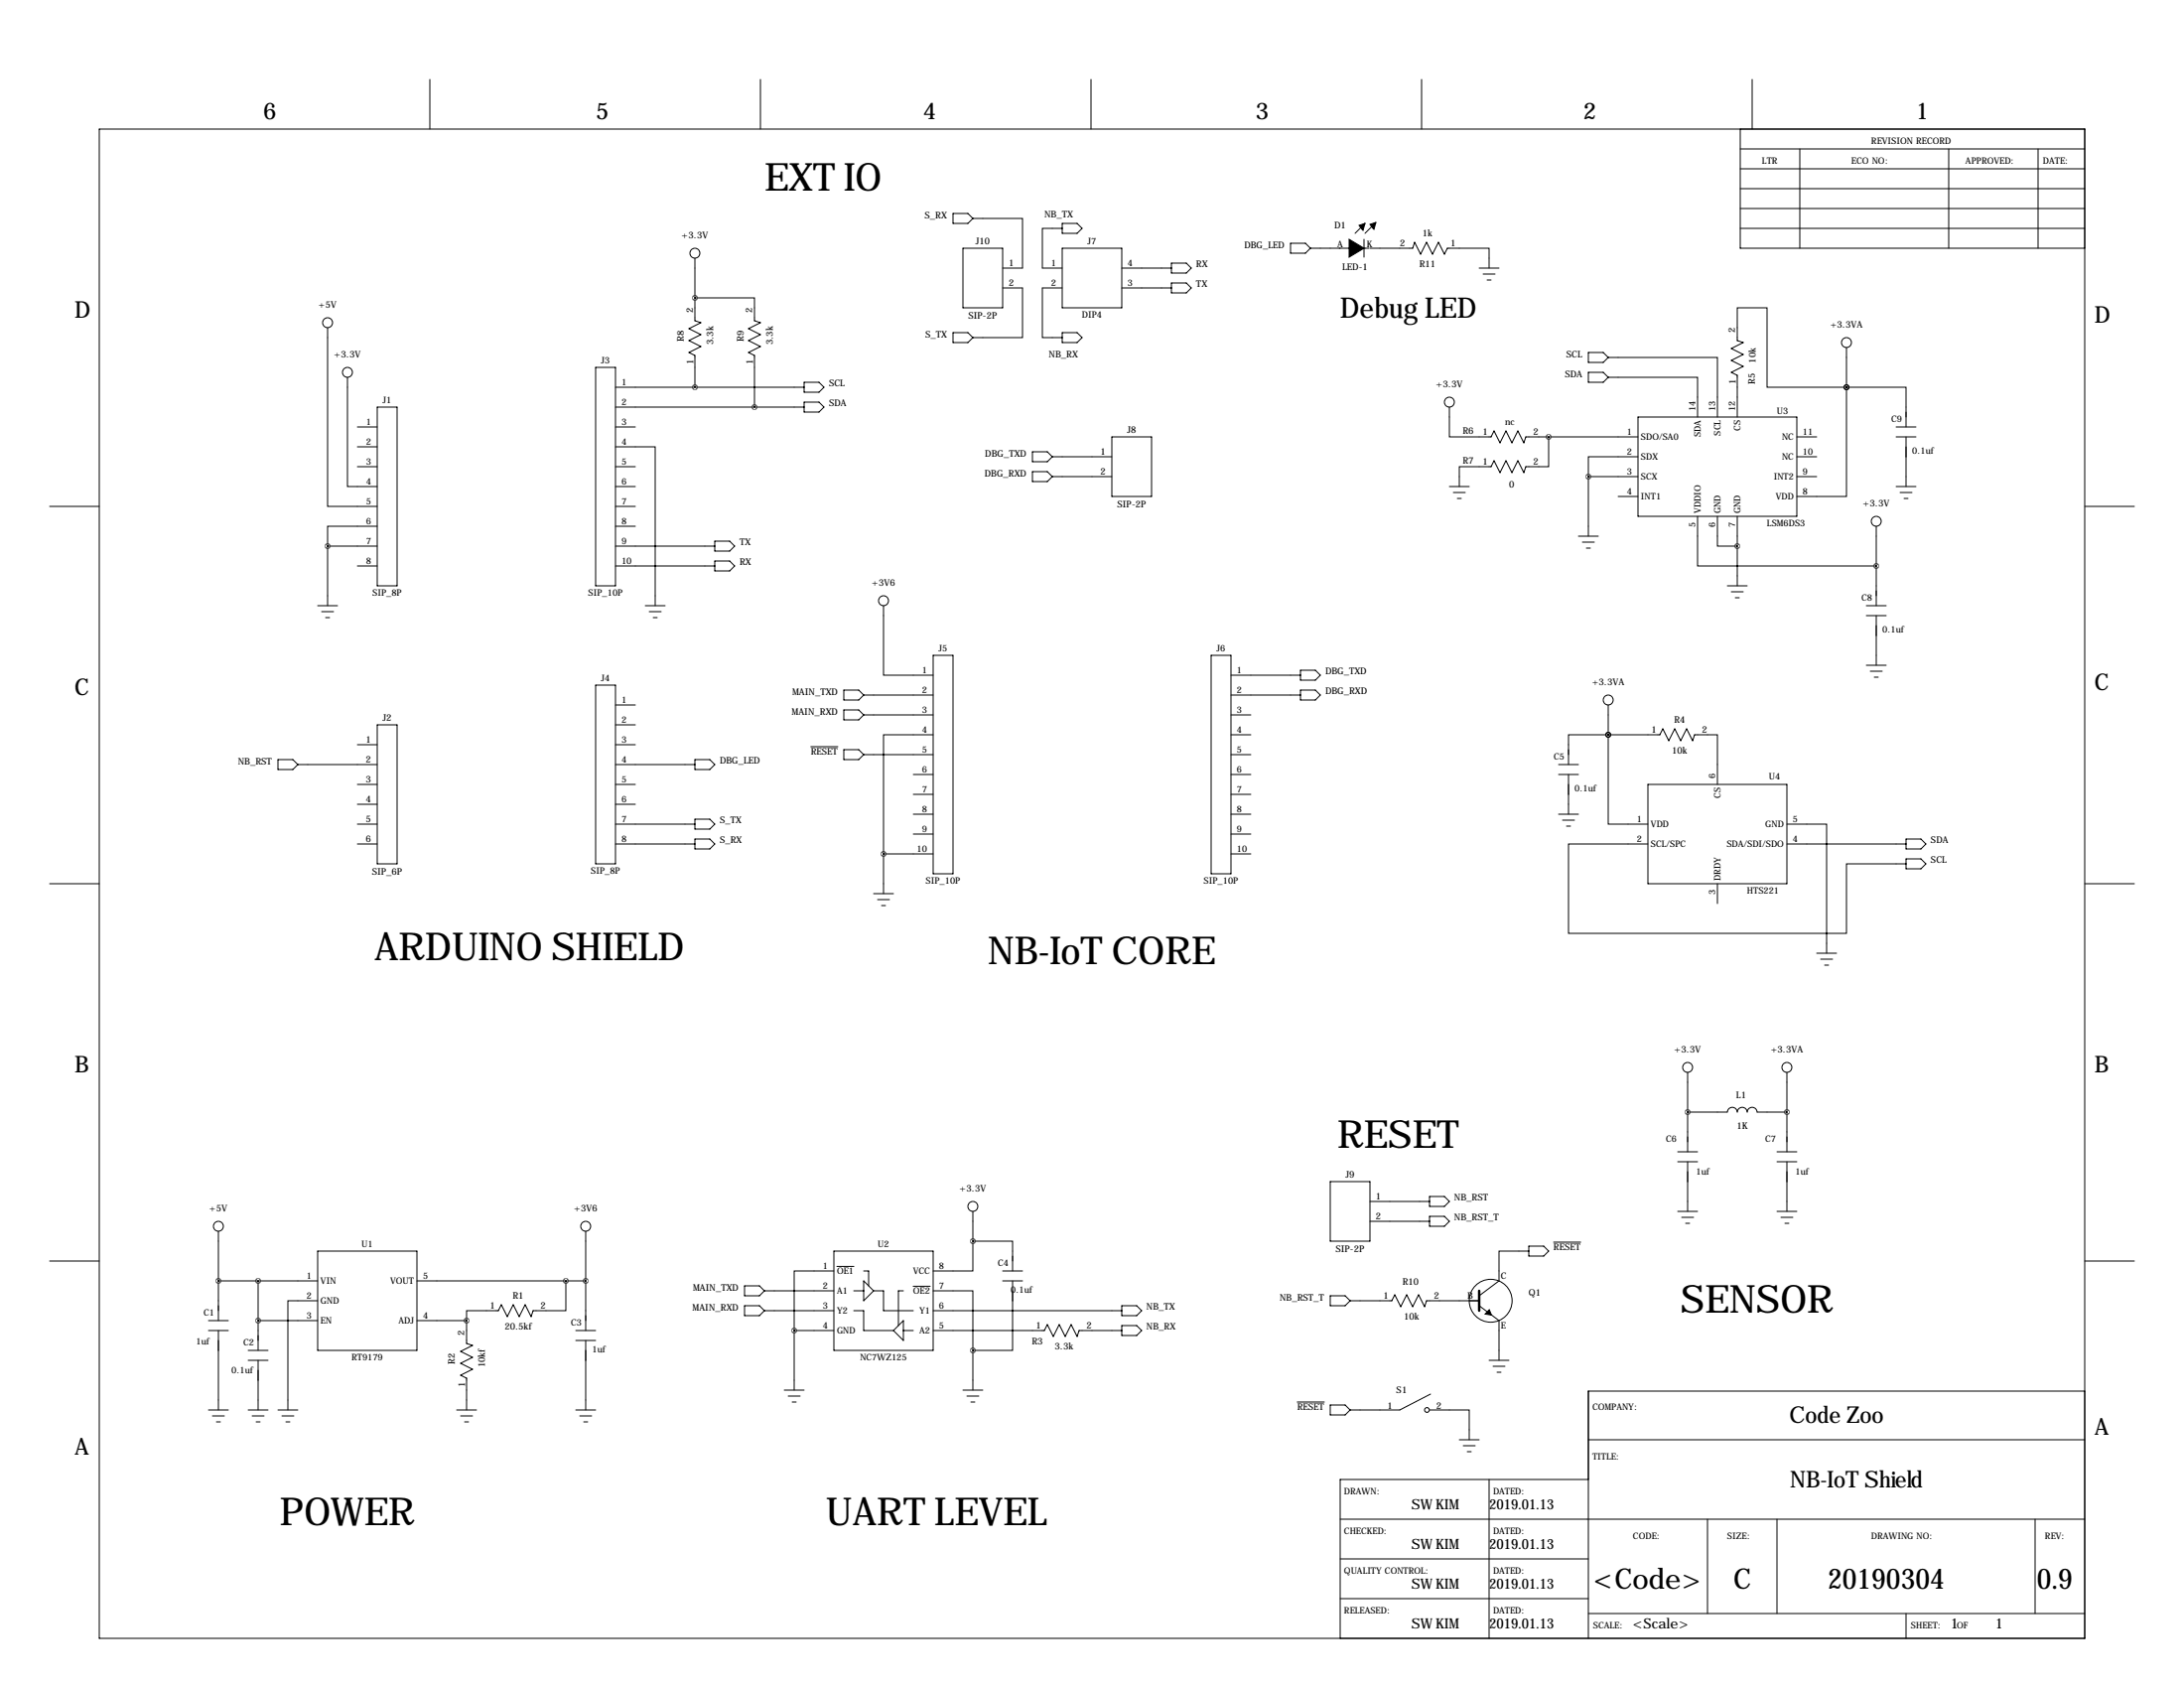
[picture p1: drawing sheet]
<svg xmlns="http://www.w3.org/2000/svg" width="559mm" height="432mm" viewBox="0 0 559 432" stroke-linecap="round" stroke-linejoin="round" font-family="sans-serif">
<g fill="none" stroke="#000" stroke-width=".25">
<path d="M25.4 33h508v386.1h-508zM110 20.3v12.7M194.6 20.3v12.7M279.1 20.3v12.7M363.7 20.3v12.7M445.3 38.1h88.1M445.3 33v30.5h88.1M448.3 20.3v12.7M460.5 38.1v25.4M498.6 38.1v25.4M521.5 38.1v25.4M243.8 54.6h3.8l1.3 1.3-1.3 1.2h-3.8z"/>
<path d="M248.9 55.9h12.7v12.7h-5.1M271.8 58.4h-5.1v10.2h5.1M271.8 57.1h3.8l1.3 1.3-1.3 1.3h-3.8zM349.2 57.1l-2.5 2.6M351.8 57.1l-2.6 2.6M445.3 48.3h88.1M445.3 43.2h88.1M445.3 53.3h88.1M445.3 58.4h88.1M177.8 76.2h15.2v5.8l1.6 .6-3.1 1.5 3.1 1.5-3.1 1.5 3.1 1.5-3.1 1.6 1.5 .7v13.2M177.8 66v16l1.5 .6-3 1.5 3 1.5-3 1.5 3 1.5-3 1.6 1.5 .7v8.2M246.4 63.5h10.1v15.2h-10.1z"/>
<path d="M256.5 73.7h5.1v12.7h-12.7M271.8 73.7h-5.1v12.7h5.1M271.8 63.5h15.2v15.2h-15.2zM287 68.6h12.7M287 73.7h12.7M299.7 67.3h3.8l1.3 1.3-1.3 1.2h-3.8zM299.7 72.4h3.8l1.3 1.3-1.3 1.2h-3.8zM330.2 62.2h3.8l1.3 1.3-1.3 1.3h-3.8zM335.3 63.5h15M349 61.2v4.6M350.5 63.5h10.9l.5-1.5 1.6 3 1.5-3 1.5 3 1.5-3 1.6 3 .7-1.5h10.7v5.1M378.5 68.6h5"/>
<path d="M379.5 70.1h3M380.5 71.6h1M83.8 83.8v45.7h12.7M88.9 96.5v28h7.6M152.4 94h5.1v55.9h-5.1zM157.5 99.1h48.2M205.7 97.8h3.8l1.3 1.3-1.3 1.2h-3.8zM243.8 85.1h3.8l1.3 1.3-1.3 1.2h-3.8zM271.8 85.1h3.8l1.3 1.3-1.3 1.2h-3.8zM406.4 90.2h3.8l1.3 1.2-1.3 1.3h-3.8zM406.4 95.2h3.8l1.3 1.3-1.3 1.3h-3.8zM411.5 96.5h22.8v10.2"/>
<path d="M411.5 91.4h27.9v15.3M472.4 99.1v27.9h-12.7M472.4 99.1h-20.3v-20.4h-7.6v8.4l1.5 .5-3 1.6 3 1.5-3 1.5 3 1.5-3 1.5 1.5 .8v10.7M472.4 99.1h.1M472.4 99.1h15.3v10.1M472.4 88.9v10.2M91.4 109.2h5.1M91.4 114.3h5.1M91.4 119.4h5.1M96.5 104.1h5.1v45.8h-5.1zM157.5 114.3h10.1v40.6M157.5 104.1h48.2"/>
<path d="M157.5 109.2h5.1M157.5 119.4h5.1M205.7 102.9h3.8l1.3 1.2-1.3 1.3h-3.8zM264.2 115.6h3.8l1.2 1.2-1.2 1.3h-3.8zM269.2 116.8h15.3M284.5 111.8h10.1v15.2h-10.1zM370.8 104.1v7.7h10.7l.8-1.6 1.5 3.1 1.5-3.1 1.5 3.1 1.6-3.1 1.5 3.1 .5-1.5h28.7M396.2 111.8v7.6h-5.8l-.5 1.5-1.5-3-1.6 3-1.5-3-1.5 3-1.5-3-.8 1.5h-8.1v5.1M419.1 116.8h-12.7v5.1M419.1 106.7h40.6v25.4h-40.6zM459.7 111.8h5.1M459.7 116.8h5.1"/>
<path d="M485.1 109.2h5.1M485.1 111.8h5.1M487.7 111.8v12.7M12.7 129.5h12.7M83.8 139.7h12.7M83.8 139.7v15.2M96.5 134.6h-12.7v5.1M157.5 129.5h5.1M157.5 124.5h5.1M157.5 134.6h5.1M157.5 139.7h25.4M182.9 138.4h3.8l1.3 1.3-1.3 1.3h-3.8z"/>
<path d="M264.2 120.6h3.8l1.2 1.3-1.2 1.3h-3.8zM269.2 121.9h15.3M370.8 124.5h5.1M371.9 126h3M372.9 127.5h1M403.9 137.2h5M404.9 138.7h3M406.4 121.9v15.3M406.4 121.9h12.7M414 127h5.1M434.3 132.1v12.7h45.8M439.4 132.1v7.6h5.1"/>
<path d="M444.5 132.1v17.8M459.7 121.9h5.1M480.1 134.6v20.3M485.1 124.5h5.1M486.2 126h3M487.2 127.5h1M533.4 129.5h12.7M81.3 154.9h5.1M82.3 156.5h3M83.3 158h1M91.4 144.8h5.1M157.5 144.8h25.4"/>
<path d="M165.1 154.9h5.1M166.1 156.5h3.1M167.1 158h1M182.9 143.5h3.8l1.3 1.3-1.3 1.2h-3.8zM226.1 154.9v17.8h12.7M405.9 140.2h1M442 149.9h5M443 151.4h3M444 152.9h1M477.5 154.9h5.1M477.5 157.5h5.1M480.1 157.5v12.7"/>
<path d="M152.4 175.3h5.1v45.7h-5.1zM215.9 176.5h3.8l1.3 1.3-1.3 1.3h-3.8zM221 177.8h17.8M238.8 167.6h5v55.9h-5zM309.9 167.6h5.1v55.9h-5.1zM315 172.7h17.7M315 177.8h17.7M332.7 176.5h3.8l1.3 1.3-1.3 1.3h-3.8zM332.7 171.4h3.8l1.3 1.3-1.3 1.3h-3.8zM477.5 170.2h5.1M478.5 171.7h3.1M479.6 173.2h1"/>
<path d="M71.1 194.3h3.8l1.3 1.3-1.3 1.2h-3.8zM76.2 195.6h20.3M91.4 190.5h5.1M96.5 185.4h5.1v35.6h-5.1zM157.5 185.4h5.1M157.5 190.5h5.1M157.5 195.6h20.3M157.5 180.3h5.1M177.8 194.3h3.8l1.3 1.3-1.3 1.2h-3.8zM207.4 191h7M215.9 191.8h3.8l1.3 1.2-1.3 1.3h-3.8zM215.9 181.6h3.8l1.3 1.3-1.3 1.2h-3.8z"/>
<path d="M221 182.9h17.8M221 193h17.8M233.7 198.1h5.1M238.8 188h-12.7v30.4M315 182.9h5M315 188h5M315 193h5M315 198.1h5M398.8 195.6h5.1M398.8 198.1h5.1M401.3 198.1v10.2M411.5 188h.1"/>
<path d="M411.5 188h13.2l.7-1.6 1.6 3.1 1.5-3.1 1.5 3.1 1.5-3.1 1.6 3.1 .5-1.5h5.8v12.7M411.5 188h-10.2v7.6M411.5 188v22.8h10.1M411.5 180.3v7.7M91.4 200.7h5.1M91.4 205.7h5.1M91.4 210.8h5.1M91.4 215.9h5.1M157.5 200.7h5.1M157.5 205.7h5.1M157.5 210.8h20.3M157.5 215.9h20.3"/>
<path d="M177.8 209.5h3.8l1.3 1.3-1.3 1.3h-3.8zM177.8 214.6h3.8l1.3 1.3-1.3 1.3h-3.8zM226.1 218.4h12.7M226.1 218.4v10.2M233.7 203.2h5.1M233.7 208.3h5.1M233.7 213.4h5.1M315 203.2h5M315 208.3h5M315 213.4h5M315 218.4h5M398.8 208.3h5.1"/>
<path d="M399.8 209.8h3M400.8 211.3h1M421.6 215.9h-20.3v22.9h71.1v-17.8h15.3M421.6 200.7h35.6v25.4h-35.6zM457.2 210.8h10.2v33M457.2 215.9h30.5M487.7 214.6h3.8l1.3 1.3-1.3 1.3h-3.8zM487.7 219.7h3.8l1.3 1.3-1.3 1.2h-3.8zM12.7 226.1h12.7M223.5 228.6h5.1M224.5 230.1h3.1M225.6 231.6h1"/>
<path d="M439.4 226.1v5M533.4 226.1h12.7M464.8 243.8h5.1M465.8 245.4h3.1M466.9 246.9h1M431.8 274.3v20.3M457.2 274.3v20.3M429.3 294.6h5M429.3 297.2h5M431.8 284.5h10.2a1.27 1.27 0 0 1 1.2-1.2 1.27 1.27 0 0 1 1.3 1.2 1.27 1.27 0 0 1 1.3-1.2 1.27 1.27 0 0 1 1.2 1.2 1.27 1.27 0 0 1 1.3-1.2 1.27 1.27 0 0 1 1.3 1.2h7.6M431.8 297.2v12.7M454.7 294.6h5"/>
<path d="M454.7 297.2h5M457.2 297.2v12.7M55.9 315v22.8M149.9 315v25.4M248.9 317.5v7.6h-10.1M248.9 317.5h10.2v7.6M248.9 309.9v7.6M340.4 302.3h10.1v15.2h-10.1zM350.5 307.3h15.3M350.5 312.4h15.3M365.8 306.1h3.8l1.2 1.2-1.2 1.3h-3.8zM365.8 311.1h3.8l1.2 1.3-1.2 1.3h-3.8z"/>
<path d="M391.2 318.8h3.8l1.2 1.2-1.2 1.3h-3.8zM397.5 317.8h6.9M429.3 309.9h5M430.3 311.4h3M431.3 312.9h1M454.7 309.9h5M455.7 311.4h3M456.7 312.9h1M12.7 322.6h12.7M53.3 337.8h5.1M55.9 327.7h25.4M66 337.8h15.3"/>
<path d="M66 327.7v17.7M81.3 332.7h-7.6v28M81.3 320h25.4v25.4h-25.4zM106.7 327.7h43.2M106.7 337.8h12.7M119.4 337.8v5.9l1.5 .5-3 1.5 3 1.5-3 1.5 3 1.6-3 1.5 1.5 .8v8.1M144.8 327.7v7.6h-8.4l-.5 1.5-1.5-3-1.6 3-1.5-3-1.5 3-1.5-3-.8 1.5h-8.1v2.5M190.5 328.9h3.8l1.3 1.3-1.3 1.3h-3.8zM190.5 334h3.8l1.3 1.3-1.3 1.2h-3.8zM195.6 330.2h17.8M195.6 335.3h17.8M213.4 325.1h-10.2v15.3"/>
<path d="M213.4 320h25.4v25.4h-25.4zM214.1 324h4.4M218.4 330.2h2.6M218.4 335.3h2.6v5.1h7.6M221 327.7l2.5 2.5-2.5 2.5zM221 325.1h1.2v3.8M223.5 330.2h2.6v5.1h7.6M231.1 330.2h-1.2v8.9M233.6 329h4.4M238.8 330.2h10.1v15.2M238.8 335.3h48.2M256.5 327.7h5.1"/>
<path d="M256.5 325.1h5.1M259.1 327.7v17.7h-10.2M287 334h3.8l1.3 1.3-1.3 1.2h-3.8zM287 339.1h3.8l1.3 1.3-1.3 1.2h-3.8zM340.4 331.5h3.8l1.2 1.2-1.2 1.3h-3.8zM345.4 332.7h10.7l.8-1.5 1.5 3.1 1.5-3.1 1.5 3.1 1.6-3.1 1.5 3.1 .5-1.6h13.5M378.5 334l5 3.8v10.2M391.2 320h-7.7v7.7l-5 3.8M533.4 322.6h12.7M53.3 340.4h5.1M55.9 340.4v20.3M63.5 345.4h5.1"/>
<path d="M63.5 348h5.1M66 348v12.7M147.3 340.4h5.1M147.3 342.9h5.1M149.9 342.9v17.8M200.7 355.6h5M201.7 357.1h3M202.7 358.6h1M203.2 340.4h10.2M203.2 340.4v15.2M228.6 340.4l2.5-2.6v5.1zM231.1 340.4h2.6"/>
<path d="M238.8 340.4h28.4l.8-1.6 1.5 3.1 1.5-3.1 1.5 3.1 1.6-3.1 1.5 3.1 .5-1.5h10.9M246.4 355.6h5.1M247.4 357.1h3M248.4 358.6h1M248.9 345.4v10.2M331.9 358.6h6.9M340.4 359.4h3.8l1.2 1.3-1.2 1.2h-3.8zM366 356.6l-7.9 4.1h-12.7M381 348h5.1M382 349.5h3.1M383 351h1M533.4 355.9h-127v63.2"/>
<path d="M53.3 360.7h5.1M54.4 362.2h3M55.4 363.7h1M63.5 360.7h5.1M64.5 362.2h3.1M65.5 363.7h1M71.1 360.7h5.1M72.1 362.2h3.1M73.2 363.7h1M116.8 360.7h5.1M117.9 362.2h3M118.9 363.7h1"/>
<path d="M147.3 360.7h5.1M148.3 362.2h3.1M149.4 363.7h1M365.8 360.7h10.1v7.6M373.4 368.3h5.1M374.4 369.8h3M375.4 371.3h1M381 378.5v40.6M406.4 368.3h127M406.4 378.5h-63.5v40.6M342.9 388.6h190.5M342.9 398.8h63.5"/>
<path d="M436.9 388.6v24.1M454.7 388.6v24.1M520.7 388.6v24.1M342.9 408.9h63.5M406.4 412.7h127M487.7 412.7v6.4"/>
<circle cx="177.8" cy="64.8" r="1.27"/>
<circle cx="83.8" cy="82.5" r="1.27"/>
<circle cx="88.9" cy="95.2" r="1.27"/>
<circle cx="472.4" cy="87.6" r="1.27"/>
<circle cx="370.8" cy="102.9" r="1.27"/>
<circle cx="480.1" cy="133.3" r="1.27"/>
<circle cx="226.1" cy="153.7" r="1.27"/>
<circle cx="411.5" cy="179.1" r="1.27"/>
<circle cx="431.8" cy="273" r="1.27"/>
<circle cx="457.2" cy="273" r="1.27"/>
<circle cx="55.9" cy="313.7" r="1.27"/>
<circle cx="149.9" cy="313.7" r="1.27"/>
<circle cx="248.9" cy="308.6" r="1.27"/>
<circle cx="381.4" cy="332.7" r="5.5"/>
<circle cx="365.1" cy="360.7" r=".61"/>
</g>
<path d="M378.5 330.2v5.1" fill="none" stroke="#000" stroke-width=".63"/>
<path d="M347.7 57.7l1.5-.6-.5 1.8zM350.5 57.4l1.5-.5-.5 1.8zM345.2 63.5h3.8l-3.8 2.3zM345.2 61.2l3.8 2.3h-3.8zM381.1 335l.5 1.4-1.6-.3z" fill="#000" stroke="#000" stroke-width=".25"/>
<path d="M83.8 139.7a.05 .05 0 0 0 .1 0 .05 .05 0 0 0-.1 0zM226 218.4a.05 .05 0 0 0 .1 0 .05 .05 0 0 0-.1 0zM55.8 327.7a.05 .05 0 0 0 .1 0 .05 .05 0 0 0-.1 0zM119.3 337.8a.05 .05 0 0 0 .1 0 .05 .05 0 0 0-.1 0zM144.7 327.7a.05 .05 0 0 0 .1 0 .05 .05 0 0 0-.1 0zM149.8 327.7a.05 .05 0 0 0 .1 0 .05 .05 0 0 0-.1 0zM248.9 317.5a.05 .05 0 0 0 .1 0 .05 .05 0 0 0-.1 0zM248.9 345.4a.05 .05 0 0 0 .1 0 .05 .05 0 0 0-.1 0zM411.4 188a.05 .05 0 0 0 .1 0 .05 .05 0 0 0-.1 0zM411.4 188a.05 .05 0 0 0 .1 0 .05 .05 0 0 0-.1 0zM472.4 99.1a.05 .05 0 0 0 .1 0 .05 .05 0 0 0-.1 0zM480 144.8a.05 .05 0 0 0 .1 0 .05 .05 0 0 0-.1 0zM472.4 99.1a.05 .05 0 0 0 .1 0 .05 .05 0 0 0-.1 0zM396.2 111.8a.05 .05 0 0 0 .1 0 .05 .05 0 0 0-.1 0zM193 104.1a.05 .05 0 0 0 .1 0 .05 .05 0 0 0-.1 0zM66 337.8a.05 .05 0 0 0 .1 0 .05 .05 0 0 0-.1 0zM66 327.7a.05 .05 0 0 0 .1 0 .05 .05 0 0 0-.1 0z" fill="#000" stroke="#000" stroke-width="1.3"/>
<g font-size="9.9">
<text x="195.6" y="48.8">EXT IO</text>
<text x="95.8" y="245.6">ARDUINO SHIELD</text>
<text x="252.7" y="246.6">NB-IoT CORE</text>
<text x="342.1" y="293.6">RESET</text>
<text x="430" y="335.8">SENSOR</text>
<text x="71.6" y="390.1">POWER</text>
<text x="211.3" y="390.1">UART LEVEL</text>
</g>
<g font-size="7.3">
<text x="342.9" y="81.3">Debug LED</text>
<text x="407.7" y="406.4">&lt;Code&gt;</text>
<text x="443.5" y="406.4">C</text>
<text x="467.6" y="406.3">20190304</text>
<text x="521.2" y="406.3">0.9</text>
</g>
<g font-size="5.9">
<text x="67.3" y="30.5">6</text>
<text x="152.4" y="30.5">5</text>
<text x="236.2" y="30.5">4</text>
<text x="321.3" y="30.5">3</text>
<text x="405.1" y="30.5">2</text>
<text x="490.2" y="30.5">1</text>
<text x="19" y="81.3">D</text>
<text x="535.9" y="82.6">D</text>
<text x="19" y="177.8">C</text>
<text x="535.9" y="176.5">C</text>
<text x="19" y="274.3">B</text>
<text x="535.9" y="274.3">B</text>
<text x="457.8" y="363.9">Code Zoo</text>
<text x="535.9" y="367">A</text>
<text x="19" y="372.1">A</text>
<text x="458" y="380.4">NB-IoT Shield</text>
</g>
<g font-size="3.6">
<text x="361.1" y="386">SW KIM</text>
<text x="381" y="386">2019.01.13</text>
<text x="361.1" y="396.2">SW KIM</text>
<text x="381" y="396.2">2019.01.13</text>
<text x="361.1" y="406.3">SW KIM</text>
<text x="381" y="406.3">2019.01.13</text>
<text x="361.1" y="416.5">SW KIM</text>
<text x="381" y="416.5">2019.01.13</text>
<text x="417.8" y="416.6">&lt;Scale&gt;</text>
<text x="499.1" y="416.6">1</text>
<text x="510.5" y="416.6">1</text>
</g>
<g font-size="2.4">
<text x="236.6" y="55.9">S_RX</text>
<text x="267.2" y="55.6">NB_TX</text>
<text x="341.4" y="58.4">D1</text>
<text x="174.4" y="61">+3.3V</text>
<text x="249.6" y="62.5">J10</text>
<text x="318.3" y="63.5">DBG_LED</text>
<text x="358.1" y="63">2</text>
<text x="364" y="60.5">1k</text>
<text x="371.2" y="63.1">1</text>
<text x="258.1" y="68.1">1</text>
<text x="306.1" y="68.3">RX</text>
<text x="343.4" y="69">LED-1</text>
<text x="363.1" y="68.2">R11</text>
<text x="258.1" y="73.2">2</text>
<text x="306.1" y="73.4">TX</text>
<text x="81.5" y="78.7">+5V</text>
<text x="177.3" y="80.1" transform="rotate(-90 177.3 80.1)">2</text>
<text x="192.5" y="80.1" transform="rotate(-90 192.5 80.1)">2</text>
<text x="247.8" y="81.4">SIP-2P</text>
<text x="468.3" y="83.8">+3.3VA</text>
<text x="175" y="87.3" transform="rotate(-90 175 87.3)">R8</text>
<text x="182.5" y="88.2" transform="rotate(-90 182.5 88.2)">3.3k</text>
<text x="190.2" y="87.3" transform="rotate(-90 190.2 87.3)">R9</text>
<text x="197.7" y="88.2" transform="rotate(-90 197.7 88.2)">3.3k</text>
<text x="236.7" y="86.4">S_TX</text>
<text x="444" y="85.2" transform="rotate(-90 444 85.2)">2</text>
<text x="85.5" y="91.4">+3.3V</text>
<text x="177.4" y="93.1" transform="rotate(-90 177.4 93.1)">1</text>
<text x="192.6" y="93.1" transform="rotate(-90 192.6 93.1)">1</text>
<text x="268.4" y="91.4">NB_RX</text>
<text x="400.8" y="91.4">SCL</text>
<text x="449.2" y="92.9" transform="rotate(-90 449.2 92.9)">10k</text>
<text x="212.1" y="98.8">SCL</text>
<text x="367.4" y="99.1">+3.3V</text>
<text x="400.4" y="96.5">SDA</text>
<text x="444.1" y="98.2" transform="rotate(-90 444.1 98.2)">1</text>
<text x="449.1" y="98.2" transform="rotate(-90 449.1 98.2)">R5</text>
<text x="212.1" y="103.9">SDA</text>
<text x="288.4" y="110.7">J8</text>
<text x="374.2" y="111">R6</text>
<text x="379.3" y="111.4">1</text>
<text x="385.1" y="108.6">nc</text>
<text x="392.3" y="111.3">2</text>
<text x="252" y="116.8">DBG_TXD</text>
<text x="281.6" y="116.3">1</text>
<text x="374.2" y="118.6">R7</text>
<text x="379.3" y="119">1</text>
<text x="392.3" y="118.9">2</text>
<text x="251.9" y="121.9">DBG_RXD</text>
<text x="281.6" y="121.4">2</text>
<text x="386.2" y="124.6">0</text>
<text x="285.9" y="129.7">SIP-2P</text>
<text x="476.7" y="129.5">+3.3V</text>
<text x="189.2" y="139.4">TX</text>
<text x="189.2" y="144.5">RX</text>
<text x="223.1" y="149.9">+3V6</text>
<text x="339.1" y="172.5">DBG_TXD</text>
<text x="202.7" y="177.8">MAIN_TXD</text>
<text x="339.1" y="177.5">DBG_RXD</text>
<text x="407.3" y="175.3">+3.3VA</text>
<text x="97.9" y="184.4">J2</text>
<text x="202.6" y="182.9">MAIN_RXD</text>
<text x="428.3" y="184.9">R4</text>
<text x="93.6" y="190">1</text>
<text x="422.5" y="187.6">1</text>
<text x="435.5" y="187.5">2</text>
<text x="60.9" y="195.6">NB_RST</text>
<text x="93.6" y="195.1">2</text>
<text x="184.1" y="195.3">DBG_LED</text>
<text x="207.4" y="193">RESET</text>
<text x="427.8" y="192.7">10k</text>
<text x="93.6" y="200.2">3</text>
<text x="93.6" y="205.2">4</text>
<text x="93.6" y="210.3">5</text>
<text x="93.6" y="215.4">6</text>
<text x="184.1" y="215.6">S_RX</text>
<text x="184.1" y="210.6">S_TX</text>
<text x="494" y="215.6">SDA</text>
<text x="494" y="220.7">SCL</text>
<text x="95.2" y="223.7">SIP_6P</text>
<text x="428.4" y="269.2">+3.3V</text>
<text x="453.1" y="269.2">+3.3VA</text>
<text x="444.2" y="280.9">L1</text>
<text x="444.3" y="288.7">1K</text>
<text x="245.5" y="304.8">+3.3V</text>
<text x="344.3" y="301.2">J9</text>
<text x="53.6" y="309.9">+5V</text>
<text x="146.9" y="309.9">+3V6</text>
<text x="352" y="306.8">1</text>
<text x="352" y="311.9">2</text>
<text x="372.1" y="307.1">NB_RST</text>
<text x="372.1" y="312.2">NB_RST_T</text>
<text x="341.8" y="320.2">SIP-2P</text>
<text x="397.5" y="319.8">RESET</text>
<text x="358.8" y="328.7">R10</text>
<text x="125.3" y="334.9">1</text>
<text x="131.2" y="332.2">R1</text>
<text x="138.3" y="334.8">2</text>
<text x="177.2" y="335.3">MAIN_RXD</text>
<text x="177.3" y="330.2">MAIN_TXD</text>
<text x="293.4" y="335">NB_TX</text>
<text x="327.4" y="332.7">NB_RST_T</text>
<text x="353.9" y="332.3">1</text>
<text x="366.9" y="332.2">2</text>
<text x="391.2" y="331.5">Q1</text>
<text x="118.9" y="341.7" transform="rotate(-90 118.9 341.7)">2</text>
<text x="129.1" y="340">20.5kf</text>
<text x="265" y="340">1</text>
<text x="278" y="339.9">2</text>
<text x="293.4" y="340.1">NB_RX</text>
<text x="359.2" y="337.4">10k</text>
<text x="264" y="343.9">R3</text>
<text x="269.9" y="345.1">3.3k</text>
<text x="116.3" y="348.9" transform="rotate(-90 116.3 348.9)">R2</text>
<text x="124.1" y="349.8" transform="rotate(-90 124.1 349.8)">10kf</text>
<text x="119" y="354.7" transform="rotate(-90 119 354.7)">1</text>
<text x="357.3" y="356.4">S1</text>
<text x="331.9" y="360.7">RESET</text>
<text x="355" y="360.3">1</text>
<text x="367.5" y="360.3">2</text>
</g>
<g font-size="2.3">
<text x="450.8" y="41.9">LTR</text>
<text x="473.7" y="41.9">ECO NO:</text>
<text x="478.8" y="36.8">REVISION RECORD</text>
<text x="502.9" y="41.9">APPROVED:</text>
<text x="522.7" y="41.9">DATE:</text>
<text x="278.3" y="62.5">J7</text>
<text x="342.2" y="63.1">A</text>
<text x="349.8" y="63.1">K</text>
<text x="268.9" y="68.1">1</text>
<text x="288.5" y="68.1">4</text>
<text x="268.9" y="73.2">2</text>
<text x="288.5" y="73.2">3</text>
<text x="276.8" y="81.4">DIP4</text>
<text x="153.8" y="93">J3</text>
<text x="159" y="98.6">1</text>
<text x="97.9" y="103.1">J1</text>
<text x="159" y="103.6">2</text>
<text x="433.8" y="105.2" transform="rotate(-90 433.8 105.2)">14</text>
<text x="438.9" y="105.2" transform="rotate(-90 438.9 105.2)">13</text>
<text x="444" y="105.2" transform="rotate(-90 444 105.2)">12</text>
<text x="454.7" y="105.9">U3</text>
<text x="483.9" y="108">C9</text>
<text x="93.7" y="108.7">1</text>
<text x="93.7" y="113.8">2</text>
<text x="159" y="108.7">3</text>
<text x="159" y="113.8">4</text>
<text x="416.3" y="111.3">1</text>
<text x="419.9" y="112.6">SDO/SA0</text>
<text x="435.1" y="111.8" transform="rotate(-90 435.1 111.8)">SDA</text>
<text x="440.2" y="111.4" transform="rotate(-90 440.2 111.4)">SCL</text>
<text x="445.3" y="110.2" transform="rotate(-90 445.3 110.2)">CS</text>
<text x="455.9" y="112.6">NC</text>
<text x="461.3" y="111.3">11</text>
<text x="93.7" y="118.9">3</text>
<text x="159" y="118.9">5</text>
<text x="416.3" y="116.3">2</text>
<text x="419.9" y="117.6">SDX</text>
<text x="455.9" y="117.6">NC</text>
<text x="461.3" y="116.3">10</text>
<text x="489.3" y="116.2">0.1uf</text>
<text x="93.7" y="124">4</text>
<text x="159" y="124">6</text>
<text x="416.3" y="121.4">3</text>
<text x="419.9" y="122.7">SCX</text>
<text x="453.8" y="122.7">INT2</text>
<text x="461.3" y="121.4">9</text>
<text x="93.7" y="129">5</text>
<text x="159" y="129">7</text>
<text x="416.3" y="126.5">4</text>
<text x="419.9" y="127.8">INT1</text>
<text x="435.1" y="131.3" transform="rotate(-90 435.1 131.3)">VDDIO</text>
<text x="440.2" y="131.3" transform="rotate(-90 440.2 131.3)">GND</text>
<text x="445.3" y="131.3" transform="rotate(-90 445.3 131.3)">GND</text>
<text x="454.4" y="127.8">VDD</text>
<text x="461.3" y="126.5">8</text>
<text x="93.7" y="134.1">6</text>
<text x="159" y="134.1">8</text>
<text x="433.8" y="134.9" transform="rotate(-90 433.8 134.9)">5</text>
<text x="438.9" y="134.9" transform="rotate(-90 438.9 134.9)">6</text>
<text x="444" y="134.9" transform="rotate(-90 444 134.9)">7</text>
<text x="452.1" y="134.7">LSM6DS3</text>
<text x="93.7" y="139.2">7</text>
<text x="159" y="139.2">9</text>
<text x="93.7" y="144.3">8</text>
<text x="159" y="144.3">10</text>
<text x="95.3" y="152.5">SIP_8P</text>
<text x="150.5" y="152.5">SIP_10P</text>
<text x="476.3" y="153.7">C8</text>
<text x="481.6" y="161.9">0.1uf</text>
<text x="240.2" y="166.6">J5</text>
<text x="311.3" y="166.6">J6</text>
<text x="235.9" y="172.2">1</text>
<text x="316.5" y="172.2">1</text>
<text x="153.8" y="174.2">J4</text>
<text x="159" y="179.8">1</text>
<text x="235.9" y="177.3">2</text>
<text x="316.5" y="177.3">2</text>
<text x="159" y="184.9">2</text>
<text x="235.9" y="182.4">3</text>
<text x="316.5" y="182.4">3</text>
<text x="159" y="190">3</text>
<text x="235.9" y="187.5">4</text>
<text x="316.5" y="187.5">4</text>
<text x="159" y="195.1">4</text>
<text x="235.9" y="192.5">5</text>
<text x="235.9" y="197.6">6</text>
<text x="316.5" y="192.5">5</text>
<text x="316.5" y="197.6">6</text>
<text x="397.5" y="194.3">C5</text>
<text x="159" y="200.2">5</text>
<text x="235.9" y="202.7">7</text>
<text x="316.5" y="202.7">7</text>
<text x="402.9" y="202.5">0.1uf</text>
<text x="438.9" y="199.1" transform="rotate(-90 438.9 199.1)">6</text>
<text x="452.6" y="199.4">U4</text>
<text x="159" y="205.2">6</text>
<text x="235.9" y="207.8">8</text>
<text x="316.5" y="207.8">8</text>
<text x="440.2" y="204.2" transform="rotate(-90 440.2 204.2)">CS</text>
<text x="159" y="210.3">7</text>
<text x="159" y="215.4">8</text>
<text x="235.9" y="212.9">9</text>
<text x="316.5" y="212.9">9</text>
<text x="418.8" y="210.3">1</text>
<text x="418.8" y="215.4">2</text>
<text x="422.4" y="211.6">VDD</text>
<text x="451.7" y="211.6">GND</text>
<text x="458.7" y="210.3">5</text>
<text x="458.7" y="215.4">4</text>
<text x="234.6" y="217.9">10</text>
<text x="316.5" y="217.9">10</text>
<text x="422.4" y="216.7">SCL/SPC</text>
<text x="441.8" y="216.7">SDA/SDI/SDO</text>
<text x="151.2" y="223.6">SIP_8P</text>
<text x="236.9" y="226.1">SIP_10P</text>
<text x="308" y="226.1">SIP_10P</text>
<text x="440.2" y="225.3" transform="rotate(-90 440.2 225.3)">DRDY</text>
<text x="438.9" y="228.9" transform="rotate(-90 438.9 228.9)">3</text>
<text x="447" y="228.7">HTS221</text>
<text x="426.2" y="292.1">C6</text>
<text x="451.6" y="292.1">C7</text>
<text x="434" y="300.6">1uf</text>
<text x="459.4" y="300.6">1uf</text>
<text x="92.5" y="319">U1</text>
<text x="224.6" y="319">U2</text>
<text x="255.3" y="323.8">C4</text>
<text x="78.4" y="327.2">1</text>
<text x="82" y="328.5">VIN</text>
<text x="99.9" y="328.5">VOUT</text>
<text x="108.2" y="327.2">5</text>
<text x="210.5" y="324.6">1</text>
<text x="210.5" y="329.7">2</text>
<text x="214.1" y="325.9">OE1</text>
<text x="233.7" y="325.9">VCC</text>
<text x="240.3" y="324.6">8</text>
<text x="240.3" y="329.7">7</text>
<text x="384" y="327.2">C</text>
<text x="78.4" y="332.2">2</text>
<text x="82" y="333.5">GND</text>
<text x="210.5" y="334.8">3</text>
<text x="214.1" y="331">A1</text>
<text x="233.6" y="331">OE2</text>
<text x="240.3" y="334.8">6</text>
<text x="258.6" y="330.8">0.1uf</text>
<text x="375.5" y="332.2">B</text>
<text x="52.1" y="336.5">C1</text>
<text x="78.4" y="337.3">3</text>
<text x="82" y="338.6">EN</text>
<text x="102" y="338.6">ADJ</text>
<text x="108.2" y="337.3">4</text>
<text x="146.1" y="339.1">C3</text>
<text x="210.5" y="339.9">4</text>
<text x="214.1" y="336.1">Y2</text>
<text x="214.1" y="341.2">GND</text>
<text x="235.2" y="336.1">Y1</text>
<text x="235.2" y="341.2">A2</text>
<text x="240.3" y="339.9">5</text>
<text x="384" y="339.9">E</text>
<text x="50.2" y="344">1uf</text>
<text x="62.3" y="344.2">C2</text>
<text x="151.5" y="346">1uf</text>
<text x="59.2" y="351.4">0.1uf</text>
<text x="90" y="348.1">RT9179</text>
<text x="220.1" y="348.1">NC7WZ125</text>
<text x="407.4" y="360.7">COMPANY:</text>
<text x="407.4" y="373.4">TITLE:</text>
<text x="343.9" y="382.3">DRAWN:</text>
<text x="382" y="382.3">DATED:</text>
<text x="343.9" y="392.4">CHECKED:</text>
<text x="382" y="392.4">DATED:</text>
<text x="417.8" y="393.7">CODE:</text>
<text x="442" y="393.7">SIZE:</text>
<text x="478.8" y="393.7">DRAWING NO:</text>
<text x="523.2" y="393.7">REV:</text>
<text x="343.9" y="402.6">QUALITY CONTROL:</text>
<text x="382" y="402.6">DATED:</text>
<text x="343.9" y="412.7">RELEASED:</text>
<text x="382" y="412.7">DATED:</text>
<text x="407.7" y="416.6">SCALE:</text>
<text x="488.9" y="416.6">SHEET:</text>
<text x="500.7" y="416.6">OF</text>
</g>
</svg>
